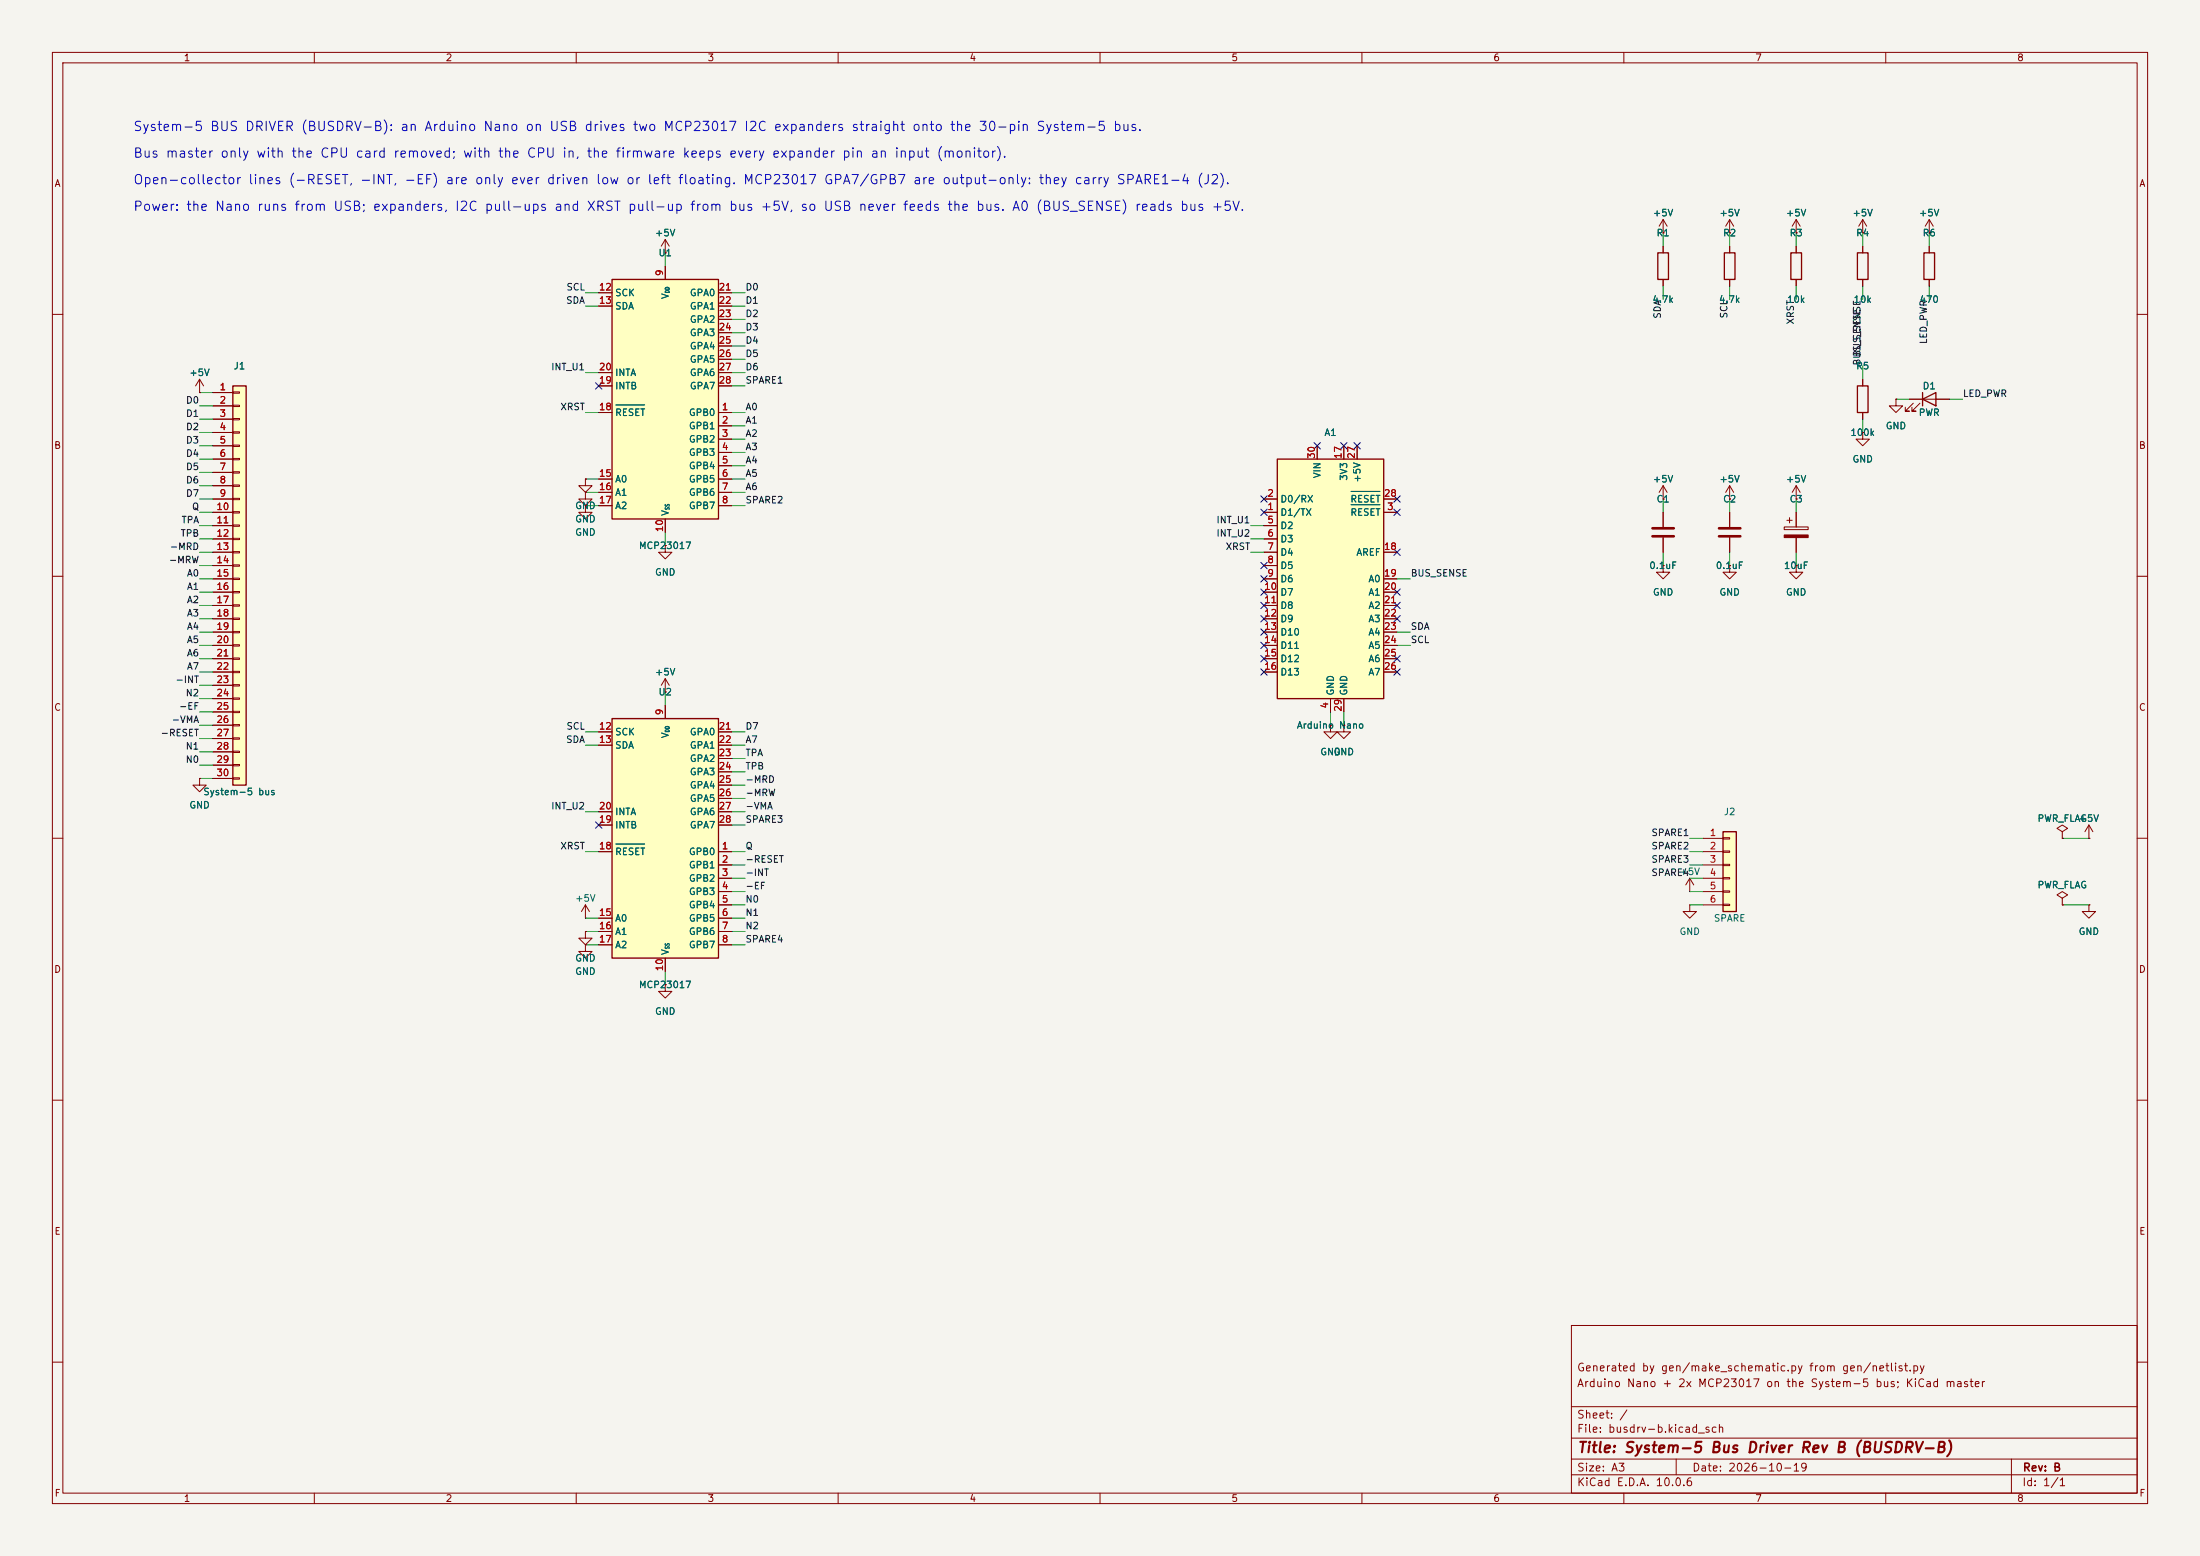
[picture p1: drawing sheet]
<svg xmlns="http://www.w3.org/2000/svg" width="420mm" height="297mm" viewBox="0 0 420 297" stroke-linecap="round" stroke-linejoin="round" font-family="sans-serif">
<path d="M0 0h420v297h-420z" fill="#f5f4ef" stroke="#f5f4ef" stroke-width=".19"/>
<g fill="none" stroke="#840000" stroke-width=".19">
<path d="M10 10h400v277h-400zM12 12h396v273h-396zM60 10v2M110 10v2M160 10v2M210 10v2M260 10v2M310 10v2M360 10v2M10 60h2M361.9 76.2v1.3h1.3l-1.3 1.2-1.2-1.2h1.2M361.9 76.2h.1"/>
<path d="M408 60h2M10 110h2M408 110h2M10 160h2M38.1 148.6v1.3h1.3l-1.3 1.2-1.3-1.2h1.3M38.1 148.6h.1M408 160h2M111.8 177.8v1.3h1.2l-1.2 1.2-1.3-1.2h1.3M111.8 177.8h.1M10 210h2M408 210h2M300 253h108v32h-108z"/>
<path d="M10 260h2M300 278.5h108M300 274.5h108M300 268.5h108M320 278.5v3M384 278.5v6.5M408 260h2M60 285v2M110 285v2M160 285v2M210 285v2M260 285v2"/>
<path d="M300 281.5h108M310 285v2M360 285v2"/>
</g>
<path d="M44.4 73.7h2.6v76.2h-2.6z" fill="#ffffc2"/>
<path d="M316.5 48.3h2v5h-2zM329.2 48.3h2v5h-2zM341.9 48.3h2v5h-2zM354.6 48.3h2v5h-2zM367.3 48.3h2v5h-2zM44.4 73.7h2.6v76.2h-2.6zM354.6 73.7h2v5h-2z" fill="none" stroke="#840000" stroke-width=".25"/>
<g fill="none" stroke="#840000" stroke-width=".19">
<path d="M317.5 44.5h.1M317.5 41.9l-.8 1.3M317.5 41.9l.8 1.3M317.5 41.9v2.6M317.5 47v1.3M317.5 53.3v1.3M330.2 44.5h.1M330.2 41.9l-.8 1.3M330.2 41.9l.8 1.3M330.2 41.9v2.6M330.2 47v1.3M330.2 53.3v1.3"/>
<path d="M342.9 44.5h.1M342.9 41.9l-.8 1.3M342.9 41.9l.8 1.3M342.9 41.9v2.6M342.9 47v1.3M342.9 53.3v1.3M355.6 44.5h.1M355.6 41.9v2.6M355.6 47v1.3M355.6 53.3v1.3M355.6 41.9l-.8 1.3M355.6 41.9l.8 1.3"/>
<path d="M368.3 44.5h.1M368.3 41.9l-.8 1.3M368.3 41.9l.8 1.3M368.3 41.9v2.6M368.3 47v1.3M368.3 53.3v1.3M38.1 74.9h.1M38.1 72.4l-.8 1.3M38.1 72.4l.8 1.3M38.1 72.4v2.5M40.6 74.9h3.8M40.6 77.5h3.8"/>
<path d="M44.4 74.8h1.3v.3h-1.3zM44.4 77.3h1.3v.3h-1.3zM44.4 79.9h1.3v.2h-1.3zM355.6 72.4v1.3M355.6 78.7v1.3M40.6 80h3.8M40.6 82.6h3.8M40.6 85.1h3.8M40.6 87.6h3.8M40.6 90.2h3.8M40.6 92.7h3.8M40.6 95.3h3.8"/>
<path d="M40.6 97.8h3.8M44.4 82.4h1.3v.3h-1.3zM44.4 85h1.3v.2h-1.3zM44.4 87.5h1.3v.3h-1.3zM44.4 90h1.3v.3h-1.3zM44.4 92.6h1.3v.2h-1.3zM44.4 95.1h1.3v.3h-1.3zM44.4 97.7h1.3v.2h-1.3zM317.5 95.3h.1M317.5 92.7v2.6M317.5 97.8v2.8M317.5 92.7l-.8 1.3"/>
<path d="M317.5 92.7l.8 1.3M330.2 95.3h.1M330.2 92.7v2.6M330.2 97.8v2.8M330.2 92.7l-.8 1.3M330.2 92.7l.8 1.3M341.1 99.3h1M341.6 98.8v1M342.9 95.3h.1M342.9 92.7v2.6M342.9 97.8v2.8M342.9 92.7l-.8 1.3"/>
<path d="M342.9 92.7l.8 1.3M355.6 82.6v1.2h1.3l-1.3 1.3-1.3-1.3h1.3M355.6 82.6h.1M40.6 100.3h3.8M40.6 102.9h3.8M40.6 105.4h3.8M40.6 108h3.8M40.6 110.5h3.8M40.6 113h3.8M40.6 115.6h3.8M40.6 118.1h3.8M44.4 100.2h1.3v.3h-1.3z"/>
<path d="M44.4 102.7h1.3v.3h-1.3zM44.4 105.3h1.3v.2h-1.3zM44.4 107.8h1.3v.3h-1.3zM44.4 110.4h1.3v.2h-1.3zM44.4 112.9h1.3v.3h-1.3zM44.4 115.4h1.3v.3h-1.3zM44.4 118h1.3v.2h-1.3zM317.5 108v1.2h1.3l-1.3 1.3-1.3-1.3h1.3M317.5 108h.1M317.5 102.6v2.8M330.2 108v1.2h1.3l-1.3 1.3-1.3-1.3h1.3M330.2 108h.1"/>
<path d="M330.2 102.6v2.8M340.6 100.6h4.6v.5h-4.6zM342.9 108v1.2h1.3l-1.3 1.3-1.3-1.3h1.3M342.9 108h.1M342.9 102.6v2.8M40.6 120.7h3.8M40.6 123.2h3.8M40.6 125.7h3.8M40.6 128.3h3.8M40.6 130.8h3.8M40.6 133.4h3.8M40.6 135.9h3.8"/>
<path d="M40.6 138.4h3.8M44.4 120.5h1.3v.3h-1.3zM44.4 123.1h1.3v.2h-1.3zM44.4 125.6h1.3v.3h-1.3zM44.4 128.1h1.3v.3h-1.3zM44.4 130.7h1.3v.2h-1.3zM44.4 133.2h1.3v.3h-1.3zM44.4 135.8h1.3v.2h-1.3zM44.4 138.3h1.3v.3h-1.3zM40.6 141h3.8M40.6 143.5h3.8M40.6 146.1h3.8"/>
<path d="M40.6 148.6h3.8M44.4 140.8h1.3v.3h-1.3zM44.4 143.4h1.3v.2h-1.3zM44.4 145.9h1.3v.3h-1.3zM44.4 148.5h1.3v.2h-1.3zM393.7 158.8l1-.7-1-.6-1 .6 1 .7v1.2M398.8 157.5l-.8 1.3M398.8 157.5l.7 1.3M398.8 157.5v2.5M322.6 172.7v1.3h1.2l-1.2 1.3-1.3-1.3h1.3M322.6 172.7h.1M393.7 160h.1"/>
<path d="M393.7 171.5l1-.7-1-.6-1 .6 1 .7v1.2M393.7 172.7h.1M398.8 172.7v1.3h1.2l-1.2 1.3-1.3-1.3h1.3M398.8 172.7h.1M398.8 160h.1"/>
</g>
<path d="M315.5 100.8h4M315.5 102.4h4M328.2 100.8h4M328.2 102.4h4" fill="none" stroke="#840000" stroke-width=".51"/>
<path d="M340.6 102.1h4.6v.5h-4.6z" fill="#840000" stroke="#840000" stroke-width=".19"/>
<path d="M328.9 158.8h2.6v15.2h-2.6z" fill="#ffffc2"/>
<path d="M328.9 158.8h2.6v15.2h-2.6z" fill="none" stroke="#840000" stroke-width=".25"/>
<g fill="none" stroke="#840000" stroke-width=".19">
<path d="M254 138.4v1.3h1.3l-1.3 1.3-1.3-1.3h1.3M254 138.4h.1M256.5 138.4v1.3h1.3l-1.3 1.3-1.2-1.3h1.2M256.5 138.4h.1M328.9 159.9h1.3v.2h-1.3zM322.6 170.2h.1M322.6 167.6l-.8 1.3M322.6 167.6l.7 1.3M322.6 167.6v2.6M325.1 160h3.8M325.1 162.6h3.8M325.1 165.1h3.8"/>
<path d="M325.1 167.6h3.8M325.1 170.2h3.8M325.1 172.7h3.8M328.9 162.4h1.3v.3h-1.3zM328.9 165h1.3v.2h-1.3zM328.9 167.5h1.3v.3h-1.3zM328.9 170.1h1.3v.2h-1.3zM328.9 172.6h1.3v.2h-1.3z"/>
</g>
<path d="M243.8 87.6h20.4v45.8h-20.4z" fill="#ffffc2"/>
<path d="M367 76.2l2.6-1.3v2.6zM367 74.9v2.6M243.8 87.6h20.4v45.8h-20.4z" fill="none" stroke="#840000" stroke-width=".25"/>
<g fill="none" stroke="#840000" stroke-width=".19">
<path d="M364.5 76.2h7.6M365.3 77l-1.6 1.5h.8h-.8v-.8M366.5 77l-1.5 1.5h.8h-.8v-.8M241.3 97.8h2.5M241.3 95.3h2.5M251.5 85.1v2.5M256.5 85.1v2.5M259.1 85.1v2.5M264.2 97.8h2.5M264.2 95.3h2.5M241.3 100.3h2.5M241.3 102.9h2.5"/>
<path d="M241.3 105.4h2.5M241.3 108h2.5M241.3 110.5h2.5M241.3 113h2.5M241.3 115.6h2.5M241.3 118.1h2.5M264.2 105.4h2.5M264.2 110.5h2.5M264.2 113h2.5M264.2 115.6h2.5M264.2 118.1h2.5M241.3 120.7h2.5"/>
<path d="M241.3 123.2h2.5M241.3 125.7h2.5M241.3 128.3h2.5M254 133.4v2.5M256.5 133.4v2.5M264.2 120.7h2.5M264.2 123.2h2.5M264.2 125.7h2.5M264.2 128.3h2.5M111.8 175.3h.1M111.8 172.7l-.8 1.3M111.8 172.7l.7 1.3"/>
<path d="M111.8 172.7v2.6M111.8 180.3v1.3h1.2l-1.2 1.3-1.3-1.3h1.3M111.8 180.3h.1M127 188v1.2h1.3l-1.3 1.3-1.3-1.3h1.3M127 188h.1"/>
</g>
<path d="M257.9 96.3h5.5M257.9 93.8h5.5" fill="none" stroke="#006464" stroke-width=".19"/>
<path d="M116.8 137.2h20.4v45.7h-20.4z" fill="#ffffc2"/>
<path d="M116.8 137.2h20.4v45.7h-20.4z" fill="none" stroke="#840000" stroke-width=".25"/>
<g fill="none" stroke="#840000" stroke-width=".19">
<path d="M127 48.3h.1M127 45.7v2.6M127 45.7l-.8 1.3M127 45.7l.8 1.3M111.8 96.5v1.3h1.2l-1.2 1.3-1.3-1.3h1.3M111.8 96.5h.1M111.8 94v1.3h1.2l-1.2 1.2-1.3-1.2h1.3M111.8 94h.1M111.8 91.4v1.3h1.2l-1.2 1.3-1.3-1.3h1.3M111.8 91.4h.1M127 104.1v1.3h1.3l-1.3 1.3-1.3-1.3h1.3M127 104.1h.1"/>
<path d="M114.3 139.7h2.5M127 132.1h.1M127 129.5v2.6M127 134.6v2.6M127 129.5l-.8 1.3M127 129.5l.8 1.3M137.2 139.7h2.5M114.3 142.2h2.5M114.3 157.5h2.5M114.3 154.9h2.5M137.2 142.2h2.5M137.2 157.5h2.5"/>
<path d="M137.2 154.9h2.5M137.2 144.8h2.5M137.2 147.3h2.5M137.2 149.9h2.5M137.2 152.4h2.5M114.3 162.6h2.5M114.3 175.3h2.5M114.3 177.8h2.5M137.2 162.6h2.5M137.2 165.1h2.5M137.2 167.6h2.5M137.2 170.2h2.5"/>
<path d="M137.2 172.7h2.5M137.2 175.3h2.5M137.2 177.8h2.5M114.3 180.3h2.5M127 182.9v2.5M137.2 180.3h2.5"/>
</g>
<path d="M117.6 161.1h5.5" fill="none" stroke="#006464" stroke-width=".19"/>
<path d="M116.8 53.3h20.4v45.8h-20.4z" fill="#ffffc2"/>
<path d="M116.8 53.3h20.4v45.8h-20.4z" fill="none" stroke="#840000" stroke-width=".25"/>
<g fill="none" stroke="#840000" stroke-width=".19">
<path d="M114.3 55.9h2.5M114.3 58.4h2.5M127 48.3h.1M127 50.8v2.5M137.2 55.9h2.5M137.2 58.4h2.5M317.5 44.5h.1M317.5 47v1.3M317.5 53.3v1.3M330.2 44.5h.1M330.2 47v1.3M330.2 53.3v1.3"/>
<path d="M342.9 44.5h.1M342.9 47v1.3M342.9 53.3v1.3M355.6 44.5h.1M355.6 47v1.3M355.6 53.3v1.3M368.3 44.5h.1M368.3 47v1.3M368.3 53.3v1.3M38.1 74.9h.1M40.6 74.9h3.8M40.6 77.5h3.8"/>
<path d="M114.3 78.7h2.5M114.3 73.7h2.5M114.3 71.1h2.5M137.2 78.7h2.5M137.2 73.7h2.5M137.2 71.1h2.5M137.2 61h2.5M137.2 63.5h2.5M137.2 66h2.5M137.2 68.6h2.5M355.6 72.4v1.3M355.6 78.7v1.3"/>
<path d="M361.9 76.2h.1M364.5 76.2h2.5M369.6 76.2h2.5M40.6 80h3.8M40.6 82.6h3.8M40.6 85.1h3.8M40.6 87.6h3.8M40.6 90.2h3.8M40.6 92.7h3.8M40.6 95.3h3.8M40.6 97.8h3.8M111.8 91.4h.1"/>
<path d="M111.8 94h.1M111.8 96.5h.1M114.3 91.4h2.5M114.3 94h2.5M114.3 96.5h2.5M127 99.1v2.5M137.2 81.3h2.5M137.2 83.8h2.5M137.2 86.4h2.5M137.2 88.9h2.5M137.2 91.4h2.5M137.2 94h2.5"/>
<path d="M137.2 96.5h2.5M241.3 95.3h2.5M241.3 97.8h2.5M251.5 85.1v2.5M256.5 85.1v2.5M259.1 85.1v2.5M264.2 95.3h2.5M264.2 97.8h2.5M317.5 95.3h.1M317.5 97.8v2.8M330.2 95.3h.1M330.2 97.8v2.8"/>
<path d="M342.9 95.3h.1M342.9 97.8v2.8M355.6 82.6h.1M40.6 100.3h3.8M40.6 102.9h3.8M40.6 105.4h3.8M40.6 108h3.8M40.6 110.5h3.8M40.6 113h3.8M40.6 115.6h3.8M40.6 118.1h3.8M127 104.1h.1"/>
<path d="M241.3 100.3h2.5M241.3 102.9h2.5M241.3 105.4h2.5M241.3 108h2.5M241.3 110.5h2.5M241.3 113h2.5M241.3 115.6h2.5M241.3 118.1h2.5M264.2 105.4h2.5M264.2 110.5h2.5M264.2 113h2.5M264.2 115.6h2.5"/>
<path d="M264.2 118.1h2.5M317.5 108h.1M317.5 102.6v2.8M330.2 108h.1M330.2 102.6v2.8M342.9 108h.1M342.9 102.6v2.8M40.6 120.7h3.8M40.6 123.2h3.8M40.6 125.7h3.8M40.6 128.3h3.8M40.6 130.8h3.8"/>
<path d="M40.6 133.4h3.8M40.6 135.9h3.8M40.6 138.4h3.8M114.3 139.7h2.5M127 132.1h.1M127 134.6v2.6M137.2 139.7h2.5M241.3 120.7h2.5M241.3 123.2h2.5M241.3 125.7h2.5M241.3 128.3h2.5M254 138.4h.1"/>
<path d="M254 133.4v2.5M256.5 138.4h.1M256.5 133.4v2.5M264.2 120.7h2.5M264.2 123.2h2.5M264.2 125.7h2.5M264.2 128.3h2.5M38.1 148.6h.1M40.6 141h3.8M40.6 143.5h3.8M40.6 146.1h3.8M40.6 148.6h3.8"/>
<path d="M114.3 142.2h2.5M114.3 157.5h2.5M114.3 154.9h2.5M137.2 142.2h2.5M137.2 157.5h2.5M137.2 154.9h2.5M137.2 144.8h2.5M137.2 147.3h2.5M137.2 149.9h2.5M137.2 152.4h2.5M111.8 177.8h.1M114.3 162.6h2.5"/>
<path d="M114.3 175.3h2.5M114.3 177.8h2.5M137.2 162.6h2.5M137.2 165.1h2.5M137.2 167.6h2.5M137.2 170.2h2.5M137.2 172.7h2.5M137.2 175.3h2.5M137.2 177.8h2.5M393.7 172.7h.1M393.7 160h.1M398.8 160h.1"/>
<path d="M398.8 172.7h.1M111.8 180.3h.1M114.3 180.3h2.5M127 188h.1M127 182.9v2.5M137.2 180.3h2.5"/>
</g>
<path d="M117.6 77.3h5.5M257.9 96.3h5.5M257.9 93.8h5.5M117.6 161.1h5.5" fill="none" stroke="#006464" stroke-width=".19"/>
<g fill="none" stroke="#009600" stroke-width=".19">
<path d="M111.8 55.9h2.5M111.8 58.4h2.5M127 48.3v2.5M139.7 55.9h2.5M139.7 58.4h2.5M317.5 44.5v2.5M317.5 54.6v2.6M330.2 44.5v2.5M330.2 54.6v2.6M342.9 44.5v2.5M342.9 54.6v2.6M355.6 44.5v2.5"/>
<path d="M355.6 54.6v2.6M368.3 44.5v2.5M368.3 54.6v2.6M38.1 74.9h2.5M38.1 77.5h2.5M111.8 78.7h2.5M111.8 71.1h2.5M139.7 78.7h2.5M139.7 68.6h2.5M139.7 63.5h2.5M139.7 66h2.5M139.7 61h2.5"/>
<path d="M139.7 73.7h2.5M139.7 71.1h2.5M355.6 69.9v2.5M361.9 76.2h2.6M372.1 76.2h2.5M38.1 85.1h2.5M38.1 97.8h2.5M38.1 82.6h2.5M38.1 80h2.5M38.1 95.3h2.5M38.1 92.7h2.5M38.1 90.2h2.5"/>
<path d="M38.1 87.6h2.5M111.8 96.5h2.5M111.8 94h2.5M111.8 91.4h2.5M139.7 81.3h2.5M139.7 83.8h2.5M139.7 96.5h2.5M139.7 94h2.5M139.7 91.4h2.5M139.7 86.4h2.5M139.7 88.9h2.5M317.5 95.3v2.5"/>
<path d="M330.2 95.3v2.5M342.9 95.3v2.5M355.6 80v2.6M38.1 118.1h2.5M38.1 115.6h2.5M38.1 100.3h2.5M38.1 102.9h2.5M38.1 105.4h2.5M38.1 110.5h2.5M38.1 113h2.5M38.1 108h2.5M127 101.6v2.5"/>
<path d="M238.8 100.3h2.5M238.8 102.9h2.5M238.8 105.4h2.5M266.7 110.5h2.5M317.5 105.4v2.6M330.2 105.4v2.6M342.9 105.4v2.6M38.1 130.8h2.5M38.1 135.9h2.5M38.1 133.4h2.5M38.1 120.7h2.5M38.1 138.4h2.5"/>
<path d="M38.1 128.3h2.5M38.1 123.2h2.5M38.1 125.7h2.5M111.8 139.7h2.5M127 132.1v2.5M139.7 139.7h2.5M254 135.9v2.5M256.5 135.9v2.5M266.7 120.7h2.5M266.7 123.2h2.5M38.1 148.6h2.5M38.1 141h2.5"/>
<path d="M38.1 143.5h2.5M38.1 146.1h2.5M111.8 154.9h2.5M111.8 142.2h2.5M139.7 147.3h2.5M139.7 154.9h2.5M139.7 152.4h2.5M139.7 157.5h2.5M139.7 144.8h2.5M139.7 142.2h2.5M139.7 149.9h2.5M111.8 177.8h2.5"/>
<path d="M111.8 175.3h2.5M111.8 162.6h2.5M139.7 177.8h2.5M139.7 175.3h2.5M139.7 167.6h2.5M139.7 162.6h2.5M139.7 165.1h2.5M139.7 172.7h2.5M139.7 170.2h2.5M322.6 167.6h2.5M322.6 162.6h2.5M322.6 165.1h2.5"/>
<path d="M322.6 172.7h2.5M322.6 170.2h2.5M322.6 160h2.5M393.7 172.7h5.1M393.7 160h5.1M111.8 180.3h2.5M127 185.4v2.6M139.7 180.3h2.5"/>
</g>
<g fill="none" stroke="#000084" stroke-width=".19">
<path d="M113.7 73.1l1.2 1.2M114.9 73.1l-1.2 1.2M240.7 94.6l1.2 1.3M240.7 97.2l1.2 1.2M241.9 94.6l-1.2 1.3M241.9 97.2l-1.2 1.2M250.9 84.5l1.2 1.2M252.1 84.5l-1.2 1.2M255.9 84.5l1.2 1.2M257.1 84.5l-1.2 1.2M258.5 84.5l1.2 1.2M259.7 84.5l-1.2 1.2"/>
<path d="M266.1 94.6l1.2 1.3M266.1 97.2l1.2 1.2M267.3 97.2l-1.2 1.2M267.3 94.6l-1.2 1.3M240.7 117.5l1.2 1.2M240.7 115l1.2 1.2M240.7 112.4l1.2 1.2M240.7 109.9l1.2 1.2M240.7 107.3l1.2 1.3M241.9 117.5l-1.2 1.2M241.9 115l-1.2 1.2M241.9 112.4l-1.2 1.2"/>
<path d="M241.9 109.9l-1.2 1.2M241.9 107.3l-1.2 1.3M266.1 117.5l1.2 1.2M266.1 104.8l1.2 1.2M266.1 112.4l1.2 1.2M266.1 115l1.2 1.2M267.3 117.5l-1.2 1.2M267.3 104.8l-1.2 1.2M267.3 112.4l-1.2 1.2M267.3 115l-1.2 1.2M240.7 127.7l1.2 1.2M240.7 125.1l1.2 1.2"/>
<path d="M240.7 122.6l1.2 1.2M240.7 120l1.2 1.3M241.9 127.7l-1.2 1.2M241.9 125.1l-1.2 1.2M241.9 122.6l-1.2 1.2M241.9 120l-1.2 1.3M266.1 127.7l1.2 1.2M266.1 125.1l1.2 1.2M267.3 127.7l-1.2 1.2M267.3 125.1l-1.2 1.2M113.7 156.9l1.2 1.2M114.9 156.9l-1.2 1.2"/>
</g>
<text font-size="2" fill="#840000" x="301" y="277.8">Title: System-5 Bus Driver Rev B (BUSDRV-B)</text>
<g font-size="1.8" fill="#0000c2">
<text x="25.3" y="25.5">System-5 BUS DRIVER (BUSDRV-B): an Arduino Nano on USB drives two MCP23017 I2C expanders straight onto the 30-pin System-5 bus.</text>
<text x="25.3" y="35.6">Open-collector lines (-RESET, -INT, -EF) are only ever driven low or left floating. MCP23017 GPA7/GPB7 are output-only: they carry SPARE1-4 (J2).</text>
<text x="25.3" y="30.5">Bus master only with the CPU card removed; with the CPU in, the firmware keeps every expander pin an input (monitor).</text>
<text x="25.3" y="40.7">Power: the Nano runs from USB; expanders, I2C pull-ups and XRST pull-up from bus +5V, so USB never feeds the bus. A0 (BUS_SENSE) reads bus +5V.</text>
</g>
<g font-size="1.5" fill="#840000">
<text x="300.9" y="262.1">Generated by gen/make_schematic.py from gen/netlist.py</text>
<text x="300.9" y="265.1">Arduino Nano + 2x MCP23017 on the System-5 bus; KiCad master</text>
<text x="300.9" y="273.8">File: busdrv-b.kicad_sch</text>
<text x="300.9" y="271.1">Sheet: /</text>
<text x="300.9" y="281.2">Size: A3</text>
<text x="322.9" y="281.2">Date: 2026-10-19</text>
<text x="386" y="281.2">Rev: B</text>
<text x="300.9" y="284">KiCad E.D.A. 10.0.6</text>
<text x="385.9" y="284">Id: 1/1</text>
</g>
<g font-size="1.3" fill="#840000">
<text x="35" y="12">1</text>
<text x="85" y="12">2</text>
<text x="135" y="12">3</text>
<text x="185" y="12">4</text>
<text x="235" y="12">5</text>
<text x="285" y="12">6</text>
<text x="335" y="12">7</text>
<text x="385" y="12">8</text>
<text x="10.3" y="36">A</text>
<text x="408.3" y="36">A</text>
<text x="10.2" y="86">B</text>
<text x="408.2" y="86">B</text>
<text x="10.2" y="136">C</text>
<text x="408.2" y="136">C</text>
<text x="10.2" y="186">D</text>
<text x="408.2" y="186">D</text>
<text x="10.3" y="236">E</text>
<text x="408.3" y="236">E</text>
<text x="10.3" y="286">F</text>
<text x="35" y="287">1</text>
<text x="85" y="287">2</text>
<text x="135" y="287">3</text>
<text x="185" y="287">4</text>
<text x="235" y="287">5</text>
<text x="285" y="287">6</text>
<text x="335" y="287">7</text>
<text x="385" y="287">8</text>
<text x="408.3" y="286">F</text>
</g>
<g font-size="1.3" fill="#006464">
<text x="315.4" y="41.6">+5V</text>
<text x="328.1" y="41.6">+5V</text>
<text x="340.8" y="41.6">+5V</text>
<text x="353.5" y="41.6">+5V</text>
<text x="366.2" y="41.6">+5V</text>
<text x="124.9" y="45.4">+5V</text>
<text x="316.1" y="45.4">R1</text>
<text x="328.8" y="45.4">R2</text>
<text x="341.5" y="45.4">R3</text>
<text x="354.2" y="45.4">R4</text>
<text x="366.9" y="45.4">R6</text>
<text x="125.6" y="49.2">U1</text>
<text x="117.3" y="56.8">SCK</text>
<text x="117.3" y="59.4">SDA</text>
<text x="128" y="57.2" transform="rotate(-90 128 57.2)">V</text>
<text x="131.6" y="56.8">GPA0</text>
<text x="131.6" y="59.4">GPA1</text>
<text x="315.3" y="58.1">4.7k</text>
<text x="328" y="58.1">4.7k</text>
<text x="341" y="58.1">10k</text>
<text x="353.7" y="58.1">10k</text>
<text x="366.4" y="58.1">470</text>
<text x="131.6" y="61.9">GPA2</text>
<text x="131.6" y="64.5">GPA3</text>
<text x="44.5" y="70.8">J1</text>
<text x="131.6" y="67">GPA4</text>
<text x="131.6" y="69.5">GPA5</text>
<text x="354.2" y="70.8">R5</text>
<text x="36" y="72.1">+5V</text>
<text x="117.3" y="74.6">INTB</text>
<text x="117.3" y="72.1">INTA</text>
<text x="131.6" y="72.1">GPA6</text>
<text x="131.6" y="74.6">GPA7</text>
<text x="366.9" y="74.6">D1</text>
<text x="117.3" y="79.7">RESET</text>
<text x="131.4" y="79.7">GPB0</text>
<text x="131.4" y="82.2">GPB1</text>
<text x="252.7" y="83.5">A1</text>
<text x="353.1" y="83.5">100k</text>
<text x="359.9" y="82.2">GND</text>
<text x="366.2" y="79.7">PWR</text>
<text x="131.4" y="84.8">GPB2</text>
<text x="131.4" y="87.3">GPB3</text>
<text x="131.4" y="89.9">GPB4</text>
<text x="353.5" y="88.6">GND</text>
<text x="117.3" y="92.4">A0</text>
<text x="117.3" y="94.9">A1</text>
<text x="131.4" y="92.4">GPB5</text>
<text x="131.4" y="94.9">GPB6</text>
<text x="252.4" y="91.4" transform="rotate(-90 252.4 91.4)">VIN</text>
<text x="257.5" y="91.9" transform="rotate(-90 257.5 91.9)">3V3</text>
<text x="260" y="92.2" transform="rotate(-90 260 92.2)">+5V</text>
<text x="315.4" y="92.4">+5V</text>
<text x="328.1" y="92.4">+5V</text>
<text x="340.8" y="92.4">+5V</text>
<text x="109.7" y="100">GND</text>
<text x="109.7" y="97.5">GND</text>
<text x="117.3" y="97.5">A2</text>
<text x="128" y="98.6" transform="rotate(-90 128 98.6)">V</text>
<text x="131.4" y="97.5">GPB7</text>
<text x="244.3" y="98.8">D1/TX</text>
<text x="244.3" y="96.2">D0/RX</text>
<text x="244.3" y="101.3">D2</text>
<text x="257.7" y="98.8">RESET</text>
<text x="257.7" y="96.2">RESET</text>
<text x="316.1" y="96.2">C1</text>
<text x="328.8" y="96.2">C2</text>
<text x="341.5" y="96.2">C3</text>
<text x="109.7" y="102.6">GND</text>
<text x="121.9" y="105.1">MCP23017</text>
<text x="244.3" y="103.8">D3</text>
<text x="244.3" y="106.4">D4</text>
<text x="258.8" y="106.4">AREF</text>
<text x="124.9" y="110.2">GND</text>
<text x="244.3" y="108.9">D5</text>
<text x="244.3" y="111.5">D6</text>
<text x="244.3" y="114">D7</text>
<text x="261.1" y="111.5">A0</text>
<text x="261.1" y="114">A1</text>
<text x="314.7" y="108.9">0.1uF</text>
<text x="315.4" y="114">GND</text>
<text x="327.4" y="108.9">0.1uF</text>
<text x="328.1" y="114">GND</text>
<text x="340.4" y="108.9">10uF</text>
<text x="340.8" y="114">GND</text>
<text x="244.3" y="116.5">D8</text>
<text x="244.3" y="119.1">D9</text>
<text x="261.1" y="116.5">A2</text>
<text x="261.1" y="119.1">A3</text>
<text x="244.3" y="121.6">D10</text>
<text x="244.3" y="124.2">D11</text>
<text x="261.1" y="121.6">A4</text>
<text x="261.1" y="124.2">A5</text>
<text x="124.9" y="129.2">+5V</text>
<text x="244.3" y="126.7">D12</text>
<text x="244.3" y="129.2">D13</text>
<text x="261.1" y="126.7">A6</text>
<text x="261.1" y="129.2">A7</text>
<text x="125.6" y="133">U2</text>
<text x="255" y="132.9" transform="rotate(-90 255 132.9)">GND</text>
<text x="257.5" y="132.9" transform="rotate(-90 257.5 132.9)">GND</text>
<text x="117.3" y="140.7">SCK</text>
<text x="117.3" y="143.2">SDA</text>
<text x="128" y="141" transform="rotate(-90 128 141)">V</text>
<text x="131.6" y="140.7">GPA0</text>
<text x="131.6" y="143.2">GPA1</text>
<text x="247.5" y="139.4">Arduino Nano</text>
<text x="131.6" y="145.7">GPA2</text>
<text x="131.6" y="148.3">GPA3</text>
<text x="251.9" y="144.5">GND</text>
<text x="254.5" y="144.5">GND</text>
<text x="36" y="154.6">GND</text>
<text x="38.7" y="152.1">System-5 bus</text>
<text x="117.3" y="155.9">INTA</text>
<text x="131.6" y="150.8">GPA4</text>
<text x="131.6" y="153.4">GPA5</text>
<text x="131.6" y="155.9">GPA6</text>
<text x="329" y="155.9">J2</text>
<text x="117.3" y="158.4">INTB</text>
<text x="131.6" y="158.4">GPA7</text>
<text x="388.9" y="157.2">PWR_FLAG</text>
<text x="396.7" y="157.2">+5V</text>
<text x="117.3" y="163.5">RESET</text>
<text x="131.4" y="163.5">GPB0</text>
<text x="131.4" y="166.1">GPB1</text>
<text x="320.5" y="167.3">+5V</text>
<text x="109.7" y="172.4">+5V</text>
<text x="131.4" y="168.6">GPB2</text>
<text x="131.4" y="171.1">GPB3</text>
<text x="131.4" y="173.7">GPB4</text>
<text x="388.9" y="169.9">PWR_FLAG</text>
<text x="117.3" y="176.2">A0</text>
<text x="117.3" y="178.8">A1</text>
<text x="131.4" y="176.2">GPB5</text>
<text x="131.4" y="178.8">GPB6</text>
<text x="320.5" y="178.8">GND</text>
<text x="327.1" y="176.2">SPARE</text>
<text x="396.7" y="178.8">GND</text>
<text x="109.7" y="183.8">GND</text>
<text x="117.3" y="181.3">A2</text>
<text x="128" y="182.4" transform="rotate(-90 128 182.4)">V</text>
<text x="131.4" y="181.3">GPB7</text>
<text x="109.7" y="186.4">GND</text>
<text x="121.9" y="188.9">MCP23017</text>
<text x="124.9" y="194">GND</text>
</g>
<g font-size="1.3" fill="#a90000">
<text x="126.9" y="52.8" transform="rotate(-90 126.9 52.8)">9</text>
<text x="114.2" y="55.7">12</text>
<text x="114.2" y="58.3">13</text>
<text x="137.1" y="55.7">21</text>
<text x="137.1" y="58.3">22</text>
<text x="137.1" y="60.8">23</text>
<text x="137.1" y="63.4">24</text>
<text x="137.1" y="65.9">25</text>
<text x="114.2" y="71">20</text>
<text x="137.1" y="68.4">26</text>
<text x="137.1" y="71">27</text>
<text x="41.8" y="74.8">1</text>
<text x="41.8" y="77.3">2</text>
<text x="114.2" y="73.5">19</text>
<text x="137.1" y="73.5">28</text>
<text x="41.8" y="79.9">3</text>
<text x="41.8" y="82.4">4</text>
<text x="114.2" y="78.6">18</text>
<text x="137.7" y="78.6">1</text>
<text x="137.7" y="81.1">2</text>
<text x="137.7" y="83.7">3</text>
<text x="41.8" y="85">5</text>
<text x="41.8" y="87.5">6</text>
<text x="137.7" y="86.2">4</text>
<text x="137.7" y="88.8">5</text>
<text x="251.3" y="87.7" transform="rotate(-90 251.3 87.7)">30</text>
<text x="256.4" y="87.7" transform="rotate(-90 256.4 87.7)">17</text>
<text x="258.9" y="87.7" transform="rotate(-90 258.9 87.7)">27</text>
<text x="41.8" y="90">7</text>
<text x="41.8" y="92.6">8</text>
<text x="41.8" y="95.1">9</text>
<text x="114.2" y="91.3">15</text>
<text x="114.2" y="93.8">16</text>
<text x="137.7" y="91.3">6</text>
<text x="137.7" y="93.8">7</text>
<text x="241.8" y="95.1">2</text>
<text x="264.1" y="95.1">28</text>
<text x="41.2" y="97.7">10</text>
<text x="41.2" y="100.2">11</text>
<text x="114.2" y="96.4">17</text>
<text x="126.9" y="101.7" transform="rotate(-90 126.9 101.7)">10</text>
<text x="137.7" y="96.4">8</text>
<text x="241.8" y="97.7">1</text>
<text x="241.8" y="100.2">5</text>
<text x="264.7" y="97.7">3</text>
<text x="41.2" y="102.7">12</text>
<text x="41.2" y="105.3">13</text>
<text x="41.2" y="107.8">14</text>
<text x="241.8" y="102.7">6</text>
<text x="241.8" y="105.3">7</text>
<text x="241.8" y="107.8">8</text>
<text x="264.1" y="105.3">18</text>
<text x="41.2" y="110.4">15</text>
<text x="41.2" y="112.9">16</text>
<text x="241.2" y="112.9">10</text>
<text x="241.8" y="110.4">9</text>
<text x="264.1" y="110.4">19</text>
<text x="264.1" y="112.9">20</text>
<text x="41.2" y="115.4">17</text>
<text x="41.2" y="118">18</text>
<text x="241.2" y="115.4">11</text>
<text x="241.2" y="118">12</text>
<text x="264.1" y="115.4">21</text>
<text x="264.1" y="118">22</text>
<text x="41.2" y="120.5">19</text>
<text x="41.2" y="123.1">20</text>
<text x="41.2" y="125.6">21</text>
<text x="241.2" y="120.5">13</text>
<text x="241.2" y="123.1">14</text>
<text x="241.2" y="125.6">15</text>
<text x="264.1" y="120.5">23</text>
<text x="264.1" y="123.1">24</text>
<text x="264.1" y="125.6">25</text>
<text x="41.2" y="128.1">22</text>
<text x="41.2" y="130.7">23</text>
<text x="241.2" y="128.1">16</text>
<text x="264.1" y="128.1">26</text>
<text x="41.2" y="133.2">24</text>
<text x="41.2" y="135.8">25</text>
<text x="126.9" y="136.6" transform="rotate(-90 126.9 136.6)">9</text>
<text x="253.9" y="135.4" transform="rotate(-90 253.9 135.4)">4</text>
<text x="256.4" y="136" transform="rotate(-90 256.4 136)">29</text>
<text x="41.2" y="138.3">26</text>
<text x="41.2" y="140.8">27</text>
<text x="41.2" y="143.4">28</text>
<text x="114.2" y="139.6">12</text>
<text x="114.2" y="142.1">13</text>
<text x="137.1" y="139.6">21</text>
<text x="137.1" y="142.1">22</text>
<text x="41.2" y="145.9">29</text>
<text x="41.2" y="148.5">30</text>
<text x="137.1" y="144.6">23</text>
<text x="137.1" y="147.2">24</text>
<text x="137.1" y="149.7">25</text>
<text x="114.2" y="154.8">20</text>
<text x="137.1" y="152.3">26</text>
<text x="137.1" y="154.8">27</text>
<text x="114.2" y="157.3">19</text>
<text x="137.1" y="157.3">28</text>
<text x="326.3" y="159.9">1</text>
<text x="114.2" y="162.4">18</text>
<text x="137.7" y="162.4">1</text>
<text x="137.7" y="165">2</text>
<text x="137.7" y="167.5">3</text>
<text x="326.3" y="162.4">2</text>
<text x="326.3" y="165">3</text>
<text x="326.3" y="167.5">4</text>
<text x="137.7" y="170">4</text>
<text x="137.7" y="172.6">5</text>
<text x="326.3" y="170">5</text>
<text x="326.3" y="172.6">6</text>
<text x="114.2" y="175.1">15</text>
<text x="114.2" y="177.7">16</text>
<text x="137.7" y="175.1">6</text>
<text x="137.7" y="177.7">7</text>
<text x="114.2" y="180.2">17</text>
<text x="126.9" y="185.5" transform="rotate(-90 126.9 185.5)">10</text>
<text x="137.7" y="180.2">8</text>
</g>
<g font-size="1.3" fill="#0f0f0f">
<text x="108" y="58.3">SDA</text>
<text x="108" y="55.8">SCL</text>
<text x="142.2" y="58.3">D1</text>
<text x="142.2" y="55.8">D0</text>
<text x="142.2" y="60.8">D2</text>
<text x="142.2" y="65.9">D4</text>
<text x="142.2" y="63.4">D3</text>
<text x="317.4" y="60.9" transform="rotate(-90 317.4 60.9)">SDA</text>
<text x="330.1" y="60.9" transform="rotate(-90 330.1 60.9)">SCL</text>
<text x="342.8" y="62" transform="rotate(-90 342.8 62)">XRST</text>
<text x="368.2" y="65.8" transform="rotate(-90 368.2 65.8)">LED_PWR</text>
<text x="105.1" y="71">INT_U1</text>
<text x="142.2" y="71">D6</text>
<text x="142.2" y="68.5">D5</text>
<text x="355.5" y="69.9" transform="rotate(-90 355.5 69.9)">BUS_SENSE</text>
<text x="35.4" y="77.3">D0</text>
<text x="142.2" y="73.5">SPARE1</text>
<text x="374.6" y="76.1">LED_PWR</text>
<text x="35.4" y="82.4">D2</text>
<text x="35.4" y="79.9">D1</text>
<text x="106.9" y="78.6">XRST</text>
<text x="142.2" y="78.6">A0</text>
<text x="142.2" y="81.2">A1</text>
<text x="142.2" y="83.7">A2</text>
<text x="35.4" y="85">D3</text>
<text x="35.4" y="87.5">D4</text>
<text x="142.2" y="86.2">A3</text>
<text x="142.2" y="88.8">A4</text>
<text x="35.4" y="90">D5</text>
<text x="35.4" y="92.6">D6</text>
<text x="35.4" y="95.1">D7</text>
<text x="142.2" y="91.3">A5</text>
<text x="142.2" y="93.9">A6</text>
<text x="34.5" y="100.2">TPA</text>
<text x="36.5" y="97.7">Q</text>
<text x="142.2" y="96.4">SPARE2</text>
<text x="232.1" y="100.2">INT_U1</text>
<text x="32.1" y="107.8">-MRW</text>
<text x="32.3" y="105.3">-MRD</text>
<text x="34.4" y="102.7">TPB</text>
<text x="232.1" y="102.7">INT_U2</text>
<text x="233.9" y="105.3">XRST</text>
<text x="35.6" y="110.4">A0</text>
<text x="35.6" y="112.9">A1</text>
<text x="269.2" y="110.4">BUS_SENSE</text>
<text x="35.6" y="115.4">A2</text>
<text x="35.6" y="118">A3</text>
<text x="35.6" y="125.6">A6</text>
<text x="35.6" y="120.5">A4</text>
<text x="35.6" y="123.1">A5</text>
<text x="269.2" y="123.1">SCL</text>
<text x="269.2" y="120.5">SDA</text>
<text x="33.4" y="130.7">-INT</text>
<text x="35.6" y="128.1">A7</text>
<text x="34.1" y="135.8">-EF</text>
<text x="35.3" y="133.2">N2</text>
<text x="30.6" y="140.8">-RESET</text>
<text x="32.7" y="138.3">-VMA</text>
<text x="35.3" y="143.4">N1</text>
<text x="108" y="142.1">SDA</text>
<text x="108" y="139.6">SCL</text>
<text x="142.2" y="139.6">D7</text>
<text x="142.2" y="142.1">A7</text>
<text x="35.3" y="145.9">N0</text>
<text x="142.2" y="144.7">TPA</text>
<text x="142.2" y="147.2">TPB</text>
<text x="142.2" y="149.7">-MRD</text>
<text x="105.1" y="154.8">INT_U2</text>
<text x="142.2" y="152.3">-MRW</text>
<text x="142.2" y="154.8">-VMA</text>
<text x="142.2" y="157.4">SPARE3</text>
<text x="315.2" y="159.9">SPARE1</text>
<text x="106.9" y="162.4">XRST</text>
<text x="142.2" y="162.4">Q</text>
<text x="142.2" y="165">-RESET</text>
<text x="142.2" y="167.5">-INT</text>
<text x="315.2" y="167.5">SPARE4</text>
<text x="315.2" y="165">SPARE3</text>
<text x="315.2" y="162.4">SPARE2</text>
<text x="142.2" y="170.1">-EF</text>
<text x="142.2" y="172.6">N0</text>
<text x="142.2" y="175.1">N1</text>
<text x="142.2" y="177.7">N2</text>
<text x="142.2" y="180.2">SPARE4</text>
</g>
<g font-size=".8" fill="#006464">
<text x="128" y="56" transform="rotate(-90 128 56)">DD</text>
<text x="128" y="97.4" transform="rotate(-90 128 97.4)">SS</text>
<text x="128" y="139.9" transform="rotate(-90 128 139.9)">DD</text>
<text x="128" y="181.2" transform="rotate(-90 128 181.2)">SS</text>
</g>
</svg>
